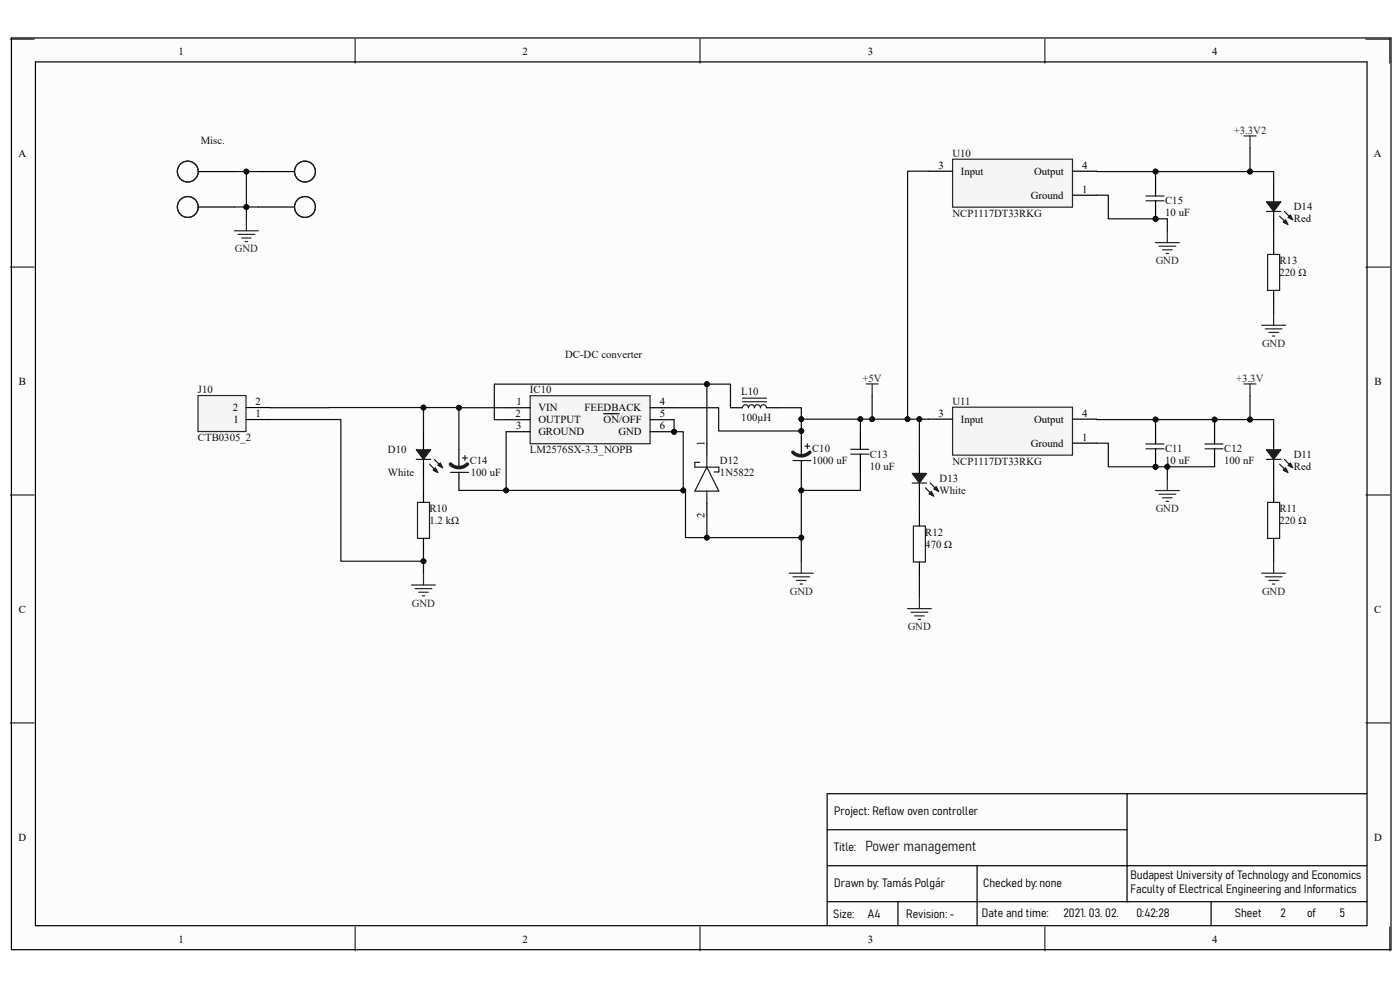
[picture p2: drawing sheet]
<svg xmlns="http://www.w3.org/2000/svg" width="297mm" height="210mm" viewBox="0 0 297 210" stroke-linecap="round" stroke-linejoin="round" font-family="sans-serif">
<g fill="#fcfcfc">
<path d="M2.2 8.3h292.7v193.4h-292.7z" fill-rule="evenodd"/>
<path d="M7.3 13.4h282.5v183.2h-282.5z" fill-rule="evenodd"/>
</g>
<g fill="none" stroke="#000" stroke-width=".21">
<path d="M2.2 8.3h5.1M75.3 8.3v5.1M148.5 8.3v5.1M221.7 8.3v5.1M289.8 8.3h5.1v5.1M2.2 56.7h5.1M289.8 56.7h5.1M2.2 105h5.1M289.8 105h5.1M2.2 153.4h5.1M289.8 153.4h5.1M75.3 196.6v5.1"/>
<path d="M148.5 196.6v5.1M221.7 196.6v5.1M294.9 196.6v5.1"/>
</g>
<g fill="none" stroke="#000" stroke-width=".25">
<path d="M2.4 8.1h292.7v193.4h-292.7zM7.5 13.1h282.5v183.3h-282.5zM97.4 95.4v3.8M155 86.5h2.5M162.6 86.5h2.6M170 92.9v3.8M170 97.7v3.8M97.4 100.2v3.8M175.5 176h63.6M239.1 168.4v22.9M290 168.4h-114.5v28M175.5 191.3h114.5"/>
<path d="M175.5 183.7h114.5M190.5 191.3v5.1M207.3 183.7v12.7M256.9 191.3v5.1"/>
</g>
<path d="M98.1 97.2h1M98.6 96.6v1.1M157.5 86.5a.64 .64 0 0 1 .6-.6 .64 .64 0 0 1 .7 .6 .63 .63 0 0 1 .6-.6 .63 .63 0 0 1 .7 .6 .64 .64 0 0 1 .6-.6 .64 .64 0 0 1 .6 .6 .64 .64 0 0 1 .7-.6 .64 .64 0 0 1 .6 .6M157.5 85.2h5.1M157.5 84.5h5.1M168.2 97.7h3.8M170.8 94.7h1M171.3 94.1v1.1M95.6 100.2h3.8" fill="none" stroke="#1c1c1c" stroke-width=".25"/>
<path d="M95.6 98.4a2.54 2.54 0 0 0 3.6 0M168.2 95.9a2.54 2.54 0 0 0 3.6 0" fill="none" stroke="#1c1c1c" stroke-width=".76"/>
<path d="M202.1 86.4h25.4v10.2h-25.4z" fill-rule="evenodd" fill="#f5f5f5"/>
<path d="M202.1 86.4h25.4v10.2h-25.4z" fill="none" stroke="#262626" stroke-width=".25"/>
<path d="M182.5 91.5v3.8M182.5 96.3v3.9M197 88.9h5.1M227.5 88.9h5.1M227.5 94h5.1M257.7 90.4v3.8M257.7 95.2v3.8" fill="none" stroke="#000" stroke-width=".25"/>
<path d="M180.5 96.3h3.8M180.5 95.3h3.8M255.6 95.2h3.9M255.6 94.2h3.9" fill="none" stroke="#1c1c1c" stroke-width=".25"/>
<circle cx="245.2" cy="99" r=".51" fill="#0e0e0e"/>
<circle cx="245.2" cy="99" r=".51" fill="none" stroke="#0e0e0e" stroke-width=".21"/>
<path d="M243.1 95.2h3.8M243.1 94.2h3.8" fill="none" stroke="#1c1c1c" stroke-width=".25"/>
<path d="M245.2 95.2v3.8" fill="none" stroke="#000" stroke-width=".25"/>
<circle cx="245.2" cy="99" r=".51" fill="#0e0e0e"/>
<circle cx="245.2" cy="99" r=".51" fill="none" stroke="#0e0e0e" stroke-width=".21"/>
<path d="M195.1 96.4v4M245.2 90.4v3.8M195.1 102.5v4" fill="none" stroke="#000" stroke-width=".25"/>
<path d="M170 119.1v2.5M245.1 104.1h5.1M245.9 104.8h3.5M246.6 105.6h2.1M247.4 106.4h.5M247.6 101.5v2.6M167.5 121.6h5M168.2 122.4h3.6M169 123.1h2M169.7 123.9h.6" fill="none" stroke="#262626" stroke-width=".25"/>
<path d="M193.5 102.5h3.1" fill="none" stroke="#1c1c1c" stroke-width=".25"/>
<path d="M193.5 100.4h3.1l-1.5 2.1z" fill="#1c1c1c"/>
<path d="M193.5 100.4h3.1l-1.5 2.1zM197.3 102.5l1.3 1.2" fill="none" stroke="#1c1c1c" stroke-width=".25"/>
<path d="M198.1 103.7l.5-.5 .5 1z" fill="#1c1c1c"/>
<path d="M196.3 103.5l1.6 1.5M198.1 103.7l.5-.5 .5 1z" fill="none" stroke="#1c1c1c" stroke-width=".25"/>
<path d="M197.1 104.8l.5-.6 .5 1.1z" fill="#1c1c1c"/>
<path d="M268.7 97.5h3M197.1 104.8l.5-.6 .5 1.1z" fill="none" stroke="#1c1c1c" stroke-width=".25"/>
<path d="M270.2 91.3v4.1M270.2 97.5v4" fill="none" stroke="#000" stroke-width=".25"/>
<path d="M268.7 95.4h3l-1.5 2.1z" fill="#1c1c1c"/>
<path d="M268.7 95.4h3l-1.5 2.1zM272.5 97.5l1.3 1.2" fill="none" stroke="#1c1c1c" stroke-width=".25"/>
<path d="M273.3 98.7l.5-.5 .5 1z" fill="#1c1c1c"/>
<path d="M271.5 98.5l1.5 1.5M273.3 98.7l.5-.5 .5 1z" fill="none" stroke="#1c1c1c" stroke-width=".25"/>
<path d="M272.7 99.2l.6 1.1-1.1-.6z" fill="#1c1c1c"/>
<path d="M88.3 97.5h3.1M272.7 99.2l.6 1.1-1.1-.6z" fill="none" stroke="#1c1c1c" stroke-width=".25"/>
<path d="M89.8 91.3v4.1M89.8 97.5v4" fill="none" stroke="#000" stroke-width=".25"/>
<path d="M88.3 95.4h3.1l-1.6 2.1z" fill="#1c1c1c"/>
<path d="M88.3 95.4h3.1l-1.6 2.1zM92.1 97.5l1.3 1.2" fill="none" stroke="#1c1c1c" stroke-width=".25"/>
<path d="M92.9 98.7l.5-.5 .5 1z" fill="#1c1c1c"/>
<path d="M91.1 98.5l1.5 1.5M92.9 98.7l.5-.5 .5 1z" fill="none" stroke="#1c1c1c" stroke-width=".25"/>
<path d="M92.4 99.2l.5 1.1-1-.6z" fill="#1c1c1c"/>
<path d="M92.4 99.2l.5 1.1-1-.6zM148.4 98.1h-1v1h5.1v1h-1M150 99.1l2.5 5.1h-5.1zM150 96.6v2.5M88.6 106.6h2.5v7.6h-2.5zM150 104.2v2.5M193.8 111.6h2.5v7.6h-2.5zM268.9 106.6h2.6v7.6h-2.6z" fill="none" stroke="#1c1c1c" stroke-width=".25"/>
<path d="M150 94v2.6M89.8 104v2.6M89.8 114.2v2.6M150 106.7v2.6M195.1 109v2.6M195.1 119.2v2.6M270.2 104v2.6M270.2 114.2v2.6" fill="none" stroke="#000" stroke-width=".25"/>
<g fill="none" stroke="#262626" stroke-width=".25">
<path d="M183.8 81.4h2.5M185 81.4v2.6M263.9 81.4h2.6M265.2 81.4v2.6M270.2 119.1v2.5M87.3 124.1h5.1M88.1 124.9h3.5M88.8 125.6h2.1M89.6 126.4h.5M89.8 121.6v2.5M192.5 129.1h5.1M193.3 129.9h3.5"/>
<path d="M194 130.7h2.1M194.8 131.4h.5M195.1 126.6v2.5M267.7 121.6h5M268.4 122.4h3.6M269.2 123.1h2M269.9 123.9h.6"/>
</g>
<path d="M42 83.9h10.2v7.6h-10.2z" fill-rule="evenodd" fill="#f5f5f5"/>
<path d="M42 83.9h10.2v7.6h-10.2z" fill="none" stroke="#262626" stroke-width=".25"/>
<path d="M52.2 89h5.1M52.2 86.5h5.1" fill="none" stroke="#000" stroke-width=".25"/>
<circle cx="143" cy="91.6" r=".51" fill="#0e0e0e"/>
<circle cx="143" cy="91.6" r=".51" fill="none" stroke="#0e0e0e" stroke-width=".21"/>
<path d="M112.5 83.9h25.4v10.2h-25.4z" fill-rule="evenodd" fill="#f5f5f5"/>
<path d="M112.5 83.9h25.4v10.2h-25.4z" fill="none" stroke="#262626" stroke-width=".25"/>
<path d="M107.4 86.5h5.1M107.4 89h5.1M107.4 91.6h5.1M128.1 87.8h3.3M137.9 86.5h5.1M137.9 89h5.1M137.9 91.6h5.1" fill="none" stroke="#000" stroke-width=".25"/>
<circle cx="143" cy="91.6" r=".51" fill="#0e0e0e"/>
<circle cx="143" cy="91.6" r=".51" fill="none" stroke="#0e0e0e" stroke-width=".21"/>
<path d="M202.1 33.8h25.4v10.2h-25.4z" fill-rule="evenodd" fill="#f5f5f5"/>
<path d="M202.1 33.8h25.4v10.2h-25.4z" fill="none" stroke="#262626" stroke-width=".25"/>
<path d="M197 36.3h5.1M227.5 36.3h5.1M227.5 41.4h5.1" fill="none" stroke="#000" stroke-width=".25"/>
<circle cx="245.2" cy="46.4" r=".51" fill="#0e0e0e"/>
<circle cx="245.2" cy="46.4" r=".51" fill="none" stroke="#0e0e0e" stroke-width=".21"/>
<path d="M243.1 42.6h3.8M243.1 41.6h3.8" fill="none" stroke="#1c1c1c" stroke-width=".25"/>
<path d="M245.2 42.6v3.8" fill="none" stroke="#000" stroke-width=".25"/>
<circle cx="245.2" cy="46.4" r=".51" fill="#0e0e0e"/>
<circle cx="245.2" cy="46.4" r=".51" fill="none" stroke="#0e0e0e" stroke-width=".21"/>
<path d="M245.2 37.8v3.8M270.2 38.7v4.1M270.2 44.9v4" fill="none" stroke="#000" stroke-width=".25"/>
<path d="M245.1 51.5h5.1M245.9 52.2h3.5M246.6 53h2.1M247.4 53.8h.5M247.6 48.9v2.6" fill="none" stroke="#262626" stroke-width=".25"/>
<path d="M268.7 44.9h3" fill="none" stroke="#1c1c1c" stroke-width=".25"/>
<path d="M268.7 42.8h3l-1.5 2.1z" fill="#1c1c1c"/>
<path d="M268.7 42.8h3l-1.5 2.1zM272.5 44.9l1.3 1.2" fill="none" stroke="#1c1c1c" stroke-width=".25"/>
<path d="M273.3 46.1l.5-.5 .5 1z" fill="#1c1c1c"/>
<path d="M271.5 45.9l1.5 1.5M273.3 46.1l.5-.5 .5 1z" fill="none" stroke="#1c1c1c" stroke-width=".25"/>
<path d="M272.7 46.6l.6 1-1.1-.5z" fill="#1c1c1c"/>
<g fill="none" stroke="#1c1c1c" stroke-width=".25">
<path d="M268.9 54h2.6v7.6h-2.6zM272.7 46.6l.6 1-1.1-.5z"/>
<circle cx="39.8" cy="36.4" r="2.21"/>
<circle cx="64.7" cy="36.4" r="2.21"/>
<circle cx="39.8" cy="43.9" r="2.21"/>
<circle cx="64.7" cy="43.9" r="2.21"/>
</g>
<path d="M42.1 36.4h7.7M54.8 36.4h7.6M42.1 43.9h7.7M54.8 43.9h7.6M270.2 51.4v2.6M270.2 61.6v2.6" fill="none" stroke="#000" stroke-width=".25"/>
<path d="M263.9 28.8h2.6M265.2 28.8v2.6M267.7 69h5M268.4 69.8h3.6M269.2 70.5h2M269.9 71.3h.6M270.2 66.5v2.5" fill="none" stroke="#262626" stroke-width=".25"/>
<path d="M165.2 86.5h4.8v2.4" fill="none" stroke="#0e0e0e" stroke-width=".25"/>
<circle cx="170" cy="88.9" r=".51" fill="#0e0e0e"/>
<circle cx="170" cy="88.9" r=".51" fill="none" stroke="#0e0e0e" stroke-width=".21"/>
<path d="M182.5 88.9v2.6" fill="none" stroke="#0e0e0e" stroke-width=".25"/>
<circle cx="182.5" cy="88.9" r=".51" fill="#0e0e0e"/>
<circle cx="182.5" cy="88.9" r=".51" fill="none" stroke="#0e0e0e" stroke-width=".21"/>
<path d="M245.2 90.4v-1.4h12.5v1.4" fill="none" stroke="#0e0e0e" stroke-width=".25"/>
<circle cx="245.2" cy="89" r=".51" fill="#0e0e0e"/>
<circle cx="245.2" cy="89" r=".51" fill="none" stroke="#0e0e0e" stroke-width=".21"/>
<circle cx="257.7" cy="89" r=".51" fill="#0e0e0e"/>
<circle cx="257.7" cy="89" r=".51" fill="none" stroke="#0e0e0e" stroke-width=".21"/>
<path d="M232.6 94h2.5v5h22.6" fill="none" stroke="#0e0e0e" stroke-width=".25"/>
<circle cx="245.2" cy="99" r=".51" fill="#0e0e0e"/>
<circle cx="245.2" cy="99" r=".51" fill="none" stroke="#0e0e0e" stroke-width=".21"/>
<circle cx="247.6" cy="99" r=".51" fill="#0e0e0e"/>
<circle cx="247.6" cy="99" r=".51" fill="none" stroke="#0e0e0e" stroke-width=".21"/>
<path d="M170 114v5.1" fill="none" stroke="#0e0e0e" stroke-width=".25"/>
<circle cx="170" cy="114" r=".51" fill="#0e0e0e"/>
<circle cx="170" cy="114" r=".51" fill="none" stroke="#0e0e0e" stroke-width=".21"/>
<path d="M247.6 99v2.5" fill="none" stroke="#0e0e0e" stroke-width=".25"/>
<circle cx="247.6" cy="99" r=".51" fill="#0e0e0e"/>
<circle cx="247.6" cy="99" r=".51" fill="none" stroke="#0e0e0e" stroke-width=".21"/>
<path d="M182.5 100.2v3.8h-12.5" fill="none" stroke="#0e0e0e" stroke-width=".25"/>
<circle cx="170" cy="104" r=".51" fill="#0e0e0e"/>
<circle cx="170" cy="104" r=".51" fill="none" stroke="#0e0e0e" stroke-width=".21"/>
<path d="M89.8 116.8v4.8" fill="none" stroke="#0e0e0e" stroke-width=".25"/>
<circle cx="89.8" cy="119.1" r=".51" fill="#0e0e0e"/>
<circle cx="89.8" cy="119.1" r=".51" fill="none" stroke="#0e0e0e" stroke-width=".21"/>
<path d="M195.1 88.9v7.5M89.8 101.5v2.5M195.1 106.5v2.5M195.1 121.8v4.8" fill="none" stroke="#0e0e0e" stroke-width=".25"/>
<circle cx="195.1" cy="88.9" r=".51" fill="#0e0e0e"/>
<circle cx="195.1" cy="88.9" r=".51" fill="none" stroke="#0e0e0e" stroke-width=".21"/>
<path d="M257.7 89h12.5v2.3M270.2 101.5v2.5M270.2 116.8v2.3" fill="none" stroke="#0e0e0e" stroke-width=".25"/>
<circle cx="265.2" cy="89" r=".51" fill="#0e0e0e"/>
<circle cx="265.2" cy="89" r=".51" fill="none" stroke="#0e0e0e" stroke-width=".21"/>
<circle cx="257.7" cy="89" r=".51" fill="#0e0e0e"/>
<circle cx="257.7" cy="89" r=".51" fill="none" stroke="#0e0e0e" stroke-width=".21"/>
<path d="M185 84v4.9" fill="none" stroke="#0e0e0e" stroke-width=".25"/>
<circle cx="185" cy="88.9" r=".51" fill="#0e0e0e"/>
<circle cx="185" cy="88.9" r=".51" fill="none" stroke="#0e0e0e" stroke-width=".21"/>
<path d="M265.2 84v5" fill="none" stroke="#0e0e0e" stroke-width=".25"/>
<circle cx="265.2" cy="89" r=".51" fill="#0e0e0e"/>
<circle cx="265.2" cy="89" r=".51" fill="none" stroke="#0e0e0e" stroke-width=".21"/>
<path d="M150 81.5v12.5" fill="none" stroke="#0e0e0e" stroke-width=".25"/>
<circle cx="150" cy="81.5" r=".51" fill="#0e0e0e"/>
<circle cx="150" cy="81.5" r=".51" fill="none" stroke="#0e0e0e" stroke-width=".21"/>
<path d="M150 109.3v4.7" fill="none" stroke="#0e0e0e" stroke-width=".25"/>
<circle cx="150" cy="114" r=".51" fill="#0e0e0e"/>
<circle cx="150" cy="114" r=".51" fill="none" stroke="#0e0e0e" stroke-width=".21"/>
<path d="M57.3 89h15v30.1h17.5" fill="none" stroke="#0e0e0e" stroke-width=".25"/>
<circle cx="89.8" cy="119.1" r=".51" fill="#0e0e0e"/>
<circle cx="89.8" cy="119.1" r=".51" fill="none" stroke="#0e0e0e" stroke-width=".21"/>
<path d="M143 86.5h9.5v4.9h17.5v-2.5h27" fill="none" stroke="#0e0e0e" stroke-width=".25"/>
<circle cx="170" cy="91.4" r=".51" fill="#0e0e0e"/>
<circle cx="170" cy="91.4" r=".51" fill="none" stroke="#0e0e0e" stroke-width=".21"/>
<circle cx="170" cy="88.9" r=".51" fill="#0e0e0e"/>
<circle cx="170" cy="88.9" r=".51" fill="none" stroke="#0e0e0e" stroke-width=".21"/>
<circle cx="182.5" cy="88.9" r=".51" fill="#0e0e0e"/>
<circle cx="182.5" cy="88.9" r=".51" fill="none" stroke="#0e0e0e" stroke-width=".21"/>
<circle cx="185" cy="88.9" r=".51" fill="#0e0e0e"/>
<circle cx="185" cy="88.9" r=".51" fill="none" stroke="#0e0e0e" stroke-width=".21"/>
<circle cx="192.5" cy="88.9" r=".51" fill="#0e0e0e"/>
<circle cx="192.5" cy="88.9" r=".51" fill="none" stroke="#0e0e0e" stroke-width=".21"/>
<circle cx="195.1" cy="88.9" r=".51" fill="#0e0e0e"/>
<circle cx="195.1" cy="88.9" r=".51" fill="none" stroke="#0e0e0e" stroke-width=".21"/>
<path d="M170 91.4v1.5" fill="none" stroke="#0e0e0e" stroke-width=".25"/>
<circle cx="170" cy="91.4" r=".51" fill="#0e0e0e"/>
<circle cx="170" cy="91.4" r=".51" fill="none" stroke="#0e0e0e" stroke-width=".21"/>
<path d="M57.3 86.5h32.5v4.8" fill="none" stroke="#0e0e0e" stroke-width=".25"/>
<circle cx="89.8" cy="86.5" r=".51" fill="#0e0e0e"/>
<circle cx="89.8" cy="86.5" r=".51" fill="none" stroke="#0e0e0e" stroke-width=".21"/>
<path d="M155 86.5v-5h-50.1v7.5h2.5" fill="none" stroke="#0e0e0e" stroke-width=".25"/>
<circle cx="150" cy="81.5" r=".51" fill="#0e0e0e"/>
<circle cx="150" cy="81.5" r=".51" fill="none" stroke="#0e0e0e" stroke-width=".21"/>
<path d="M97.4 86.5v8.9" fill="none" stroke="#0e0e0e" stroke-width=".25"/>
<circle cx="97.4" cy="86.5" r=".51" fill="#0e0e0e"/>
<circle cx="97.4" cy="86.5" r=".51" fill="none" stroke="#0e0e0e" stroke-width=".21"/>
<path d="M89.8 86.5h17.6" fill="none" stroke="#0e0e0e" stroke-width=".25"/>
<circle cx="97.4" cy="86.5" r=".51" fill="#0e0e0e"/>
<circle cx="97.4" cy="86.5" r=".51" fill="none" stroke="#0e0e0e" stroke-width=".21"/>
<circle cx="89.8" cy="86.5" r=".51" fill="#0e0e0e"/>
<circle cx="89.8" cy="86.5" r=".51" fill="none" stroke="#0e0e0e" stroke-width=".21"/>
<path d="M107.4 91.6v12.4h38v10h24.6v-12.5" fill="none" stroke="#0e0e0e" stroke-width=".25"/>
<circle cx="170" cy="104" r=".51" fill="#0e0e0e"/>
<circle cx="170" cy="104" r=".51" fill="none" stroke="#0e0e0e" stroke-width=".21"/>
<circle cx="170" cy="114" r=".51" fill="#0e0e0e"/>
<circle cx="170" cy="114" r=".51" fill="none" stroke="#0e0e0e" stroke-width=".21"/>
<circle cx="150" cy="114" r=".51" fill="#0e0e0e"/>
<circle cx="150" cy="114" r=".51" fill="none" stroke="#0e0e0e" stroke-width=".21"/>
<circle cx="144.9" cy="104" r=".51" fill="#0e0e0e"/>
<circle cx="144.9" cy="104" r=".51" fill="none" stroke="#0e0e0e" stroke-width=".21"/>
<circle cx="107.4" cy="104" r=".51" fill="#0e0e0e"/>
<circle cx="107.4" cy="104" r=".51" fill="none" stroke="#0e0e0e" stroke-width=".21"/>
<path d="M143 89v2.6h1.9v12.4" fill="none" stroke="#0e0e0e" stroke-width=".25"/>
<circle cx="143" cy="91.6" r=".51" fill="#0e0e0e"/>
<circle cx="143" cy="91.6" r=".51" fill="none" stroke="#0e0e0e" stroke-width=".21"/>
<circle cx="144.9" cy="104" r=".51" fill="#0e0e0e"/>
<circle cx="144.9" cy="104" r=".51" fill="none" stroke="#0e0e0e" stroke-width=".21"/>
<path d="M97.4 104h10" fill="none" stroke="#0e0e0e" stroke-width=".25"/>
<circle cx="107.4" cy="104" r=".51" fill="#0e0e0e"/>
<circle cx="107.4" cy="104" r=".51" fill="none" stroke="#0e0e0e" stroke-width=".21"/>
<path d="M232.6 41.4h2.5v5h12.5v2.5" fill="none" stroke="#0e0e0e" stroke-width=".25"/>
<circle cx="245.2" cy="46.4" r=".51" fill="#0e0e0e"/>
<circle cx="245.2" cy="46.4" r=".51" fill="none" stroke="#0e0e0e" stroke-width=".21"/>
<path d="M265.2 31.4v5M270.2 48.9v2.5M270.2 64.2v2.3" fill="none" stroke="#0e0e0e" stroke-width=".25"/>
<circle cx="265.2" cy="36.4" r=".51" fill="#0e0e0e"/>
<circle cx="265.2" cy="36.4" r=".51" fill="none" stroke="#0e0e0e" stroke-width=".21"/>
<path d="M197 36.3h-4.5v52.6" fill="none" stroke="#0e0e0e" stroke-width=".25"/>
<circle cx="192.5" cy="88.9" r=".51" fill="#0e0e0e"/>
<circle cx="192.5" cy="88.9" r=".51" fill="none" stroke="#0e0e0e" stroke-width=".21"/>
<path d="M245.2 37.8v-1.4h25v2.3" fill="none" stroke="#0e0e0e" stroke-width=".25"/>
<circle cx="245.2" cy="36.4" r=".51" fill="#0e0e0e"/>
<circle cx="245.2" cy="36.4" r=".51" fill="none" stroke="#0e0e0e" stroke-width=".21"/>
<circle cx="265.2" cy="36.4" r=".51" fill="#0e0e0e"/>
<circle cx="265.2" cy="36.4" r=".51" fill="none" stroke="#0e0e0e" stroke-width=".21"/>
<path d="M232.6 88.9l12.6 .1" fill="none" stroke="#0e0e0e" stroke-width=".25"/>
<circle cx="245.2" cy="89" r=".51" fill="#0e0e0e"/>
<circle cx="245.2" cy="89" r=".51" fill="none" stroke="#0e0e0e" stroke-width=".21"/>
<path d="M232.6 36.3l12.6 .1" fill="none" stroke="#0e0e0e" stroke-width=".25"/>
<circle cx="245.2" cy="36.4" r=".51" fill="#0e0e0e"/>
<circle cx="245.2" cy="36.4" r=".51" fill="none" stroke="#0e0e0e" stroke-width=".21"/>
<path d="M49.7 49h5.1M50.5 49.7h3.5M51.2 50.5h2.1M52 51.2h.5M52.3 46.4v2.6" fill="none" stroke="#262626" stroke-width=".25"/>
<path d="M49.8 36.4h5" fill="none" stroke="#0e0e0e" stroke-width=".25"/>
<circle cx="52.3" cy="36.4" r=".51" fill="#0e0e0e"/>
<circle cx="52.3" cy="36.4" r=".51" fill="none" stroke="#0e0e0e" stroke-width=".21"/>
<path d="M49.8 43.9h5" fill="none" stroke="#0e0e0e" stroke-width=".25"/>
<circle cx="52.3" cy="43.9" r=".51" fill="#0e0e0e"/>
<circle cx="52.3" cy="43.9" r=".51" fill="none" stroke="#0e0e0e" stroke-width=".21"/>
<path d="M52.3 43.9v2.5" fill="none" stroke="#0e0e0e" stroke-width=".25"/>
<circle cx="52.3" cy="43.9" r=".51" fill="#0e0e0e"/>
<circle cx="52.3" cy="43.9" r=".51" fill="none" stroke="#0e0e0e" stroke-width=".21"/>
<path d="M52.3 36.4v7.5" fill="none" stroke="#0e0e0e" stroke-width=".25"/>
<circle cx="52.3" cy="43.9" r=".51" fill="#0e0e0e"/>
<circle cx="52.3" cy="43.9" r=".51" fill="none" stroke="#0e0e0e" stroke-width=".21"/>
<circle cx="52.3" cy="36.4" r=".51" fill="#0e0e0e"/>
<circle cx="52.3" cy="36.4" r=".51" fill="none" stroke="#0e0e0e" stroke-width=".21"/>
<text font-size="3" fill="#1c1c1c" x="183.6" y="180.5">Power management</text>
<g font-size="2.5">
<text x="177" y="172.9">Project: Reflow oven controller</text>
<text x="177" y="180.6">Title:</text>
<text x="177" y="188.2">Drawn by: Tamás Polgár</text>
<text x="208.6" y="188.2">Checked by:none</text>
<text x="239.9" y="186.4">Budapest University of Technology and Economics</text>
<text x="239.9" y="189.5">Faculty of Electrical Engineering and Informatics</text>
<text x="176.7" y="194.8">Size:</text>
<text x="184.1" y="194.8">A4</text>
<text x="192.3" y="194.8">Revision: -</text>
<text x="208.3" y="194.6">Date and time:</text>
<text x="225.6" y="194.6">2021. 03. 02.</text>
<text x="241.1" y="194.6">0:42:28</text>
<text x="262" y="194.6">Sheet</text>
<text x="271.7" y="194.6">2</text>
<text x="277.3" y="194.6">of</text>
<text x="284.1" y="194.6">5</text>
</g>
<g font-size="2.3">
<text x="37.9" y="11.6">1</text>
<text x="110.9" y="11.6">2</text>
<text x="184.1" y="11.6">3</text>
<text x="257.2" y="11.6">4</text>
<text x="3.9" y="33.2">A</text>
<text x="199.1" y="35.8">3</text>
<text x="229.6" y="35.8">4</text>
<text x="291.5" y="33.2">A</text>
<text x="203.8" y="37.1">Input</text>
<text x="219.4" y="37.1">Output</text>
<text x="229.6" y="40.9">1</text>
<text x="218.7" y="42.2">Ground</text>
<text x="4" y="81.6">B</text>
<text x="291.6" y="81.6">B</text>
<text x="49.4" y="87.2">2</text>
<text x="49.5" y="89.7">1</text>
<text x="54.2" y="88.5">1</text>
<text x="54.2" y="85.9">2</text>
<text x="109.3" y="88.5">2</text>
<text x="109.6" y="86">1</text>
<text x="114.2" y="87.2">VIN</text>
<text x="114.2" y="89.8">OUTPUT</text>
<text x="124" y="87.2">FEEDBACK</text>
<text x="128.1" y="89.8">ON/OFF</text>
<text x="140" y="86">4</text>
<text x="140" y="88.5">5</text>
<text x="199.1" y="88.4">3</text>
<text x="203.8" y="89.7">Input</text>
<text x="219.4" y="89.7">Output</text>
<text x="229.6" y="88.4">4</text>
<text x="109.5" y="91.1">3</text>
<text x="114.2" y="92.3">GROUND</text>
<text x="131.2" y="92.3">GND</text>
<text x="140" y="91.1">6</text>
<text x="149.5" y="94.5" transform="rotate(-90 149.5 94.5)">1</text>
<text x="218.7" y="94.8">Ground</text>
<text x="229.6" y="93.5">1</text>
<text x="149.5" y="109.8" transform="rotate(-90 149.5 109.8)">2</text>
<text x="4" y="130">C</text>
<text x="291.5" y="130">C</text>
<text x="3.9" y="178.3">D</text>
<text x="291.5" y="178.3">D</text>
<text x="37.9" y="199.9">1</text>
<text x="110.9" y="199.9">2</text>
<text x="184.1" y="199.9">3</text>
<text x="257.2" y="199.9">4</text>
</g>
<g font-size="2.3" fill="#262626">
<text x="261.7" y="28.3">+3.3V2</text>
<text x="49.8" y="53.6">GND</text>
<text x="245.2" y="56">GND</text>
<text x="267.8" y="73.6">GND</text>
<text x="183" y="80.9">+5V</text>
<text x="262.3" y="80.9">+3.3V</text>
<text x="245.2" y="108.7">GND</text>
<text x="87.4" y="128.7">GND</text>
<text x="167.6" y="126.2">GND</text>
<text x="267.8" y="126.2">GND</text>
<text x="192.6" y="133.7">GND</text>
</g>
<g font-size="2.3" fill="#0e0e0e">
<text x="42.6" y="30.6">Misc.</text>
<text x="202.1" y="33.3">U10</text>
<text x="202.1" y="46">NCP1117DT33RKG</text>
<text x="247.2" y="43.3">C15</text>
<text x="247.2" y="45.9">10 uF</text>
<text x="274.5" y="44.6">D14</text>
<text x="274.5" y="47.2">Red</text>
<text x="271.4" y="56">R13</text>
<text x="271.4" y="58.5">220 Ω</text>
<text x="119.9" y="75.9">DC-DC converter</text>
<text x="42" y="83.4">J10</text>
<text x="112.4" y="83.4">IC10</text>
<text x="157.3" y="83.7">L10</text>
<text x="157.3" y="89.3">100µH</text>
<text x="202.1" y="85.9">U11</text>
<text x="42" y="93.6">CTB0305_2</text>
<text x="172.3" y="95.9">C10</text>
<text x="247.2" y="96">C11</text>
<text x="259.7" y="96">C12</text>
<text x="82.3" y="96">D10</text>
<text x="82.3" y="101">White</text>
<text x="99.7" y="98.4">C14</text>
<text x="99.9" y="101">100 uF</text>
<text x="112.4" y="96.2">LM2576SX-3.3_NOPB</text>
<text x="152.7" y="98.3">D12</text>
<text x="152.7" y="100.9">1N5822</text>
<text x="172.3" y="98.5">1000 uF</text>
<text x="184.5" y="97.1">C13</text>
<text x="184.5" y="99.7">10 uF</text>
<text x="202.1" y="98.6">NCP1117DT33RKG</text>
<text x="247.2" y="98.5">10 uF</text>
<text x="259.7" y="98.5">100 nF</text>
<text x="274.5" y="97.2">D11</text>
<text x="274.5" y="99.7">Red</text>
<text x="199.3" y="102.2">D13</text>
<text x="199.3" y="104.7">White</text>
<text x="91.1" y="108.6">R10</text>
<text x="91.1" y="111.2">1.2 kΩ</text>
<text x="196.3" y="113.6">R12</text>
<text x="271.4" y="108.6">R11</text>
<text x="271.4" y="111.2">220 Ω</text>
<text x="196.3" y="116.2">470 Ω</text>
</g>
</svg>
